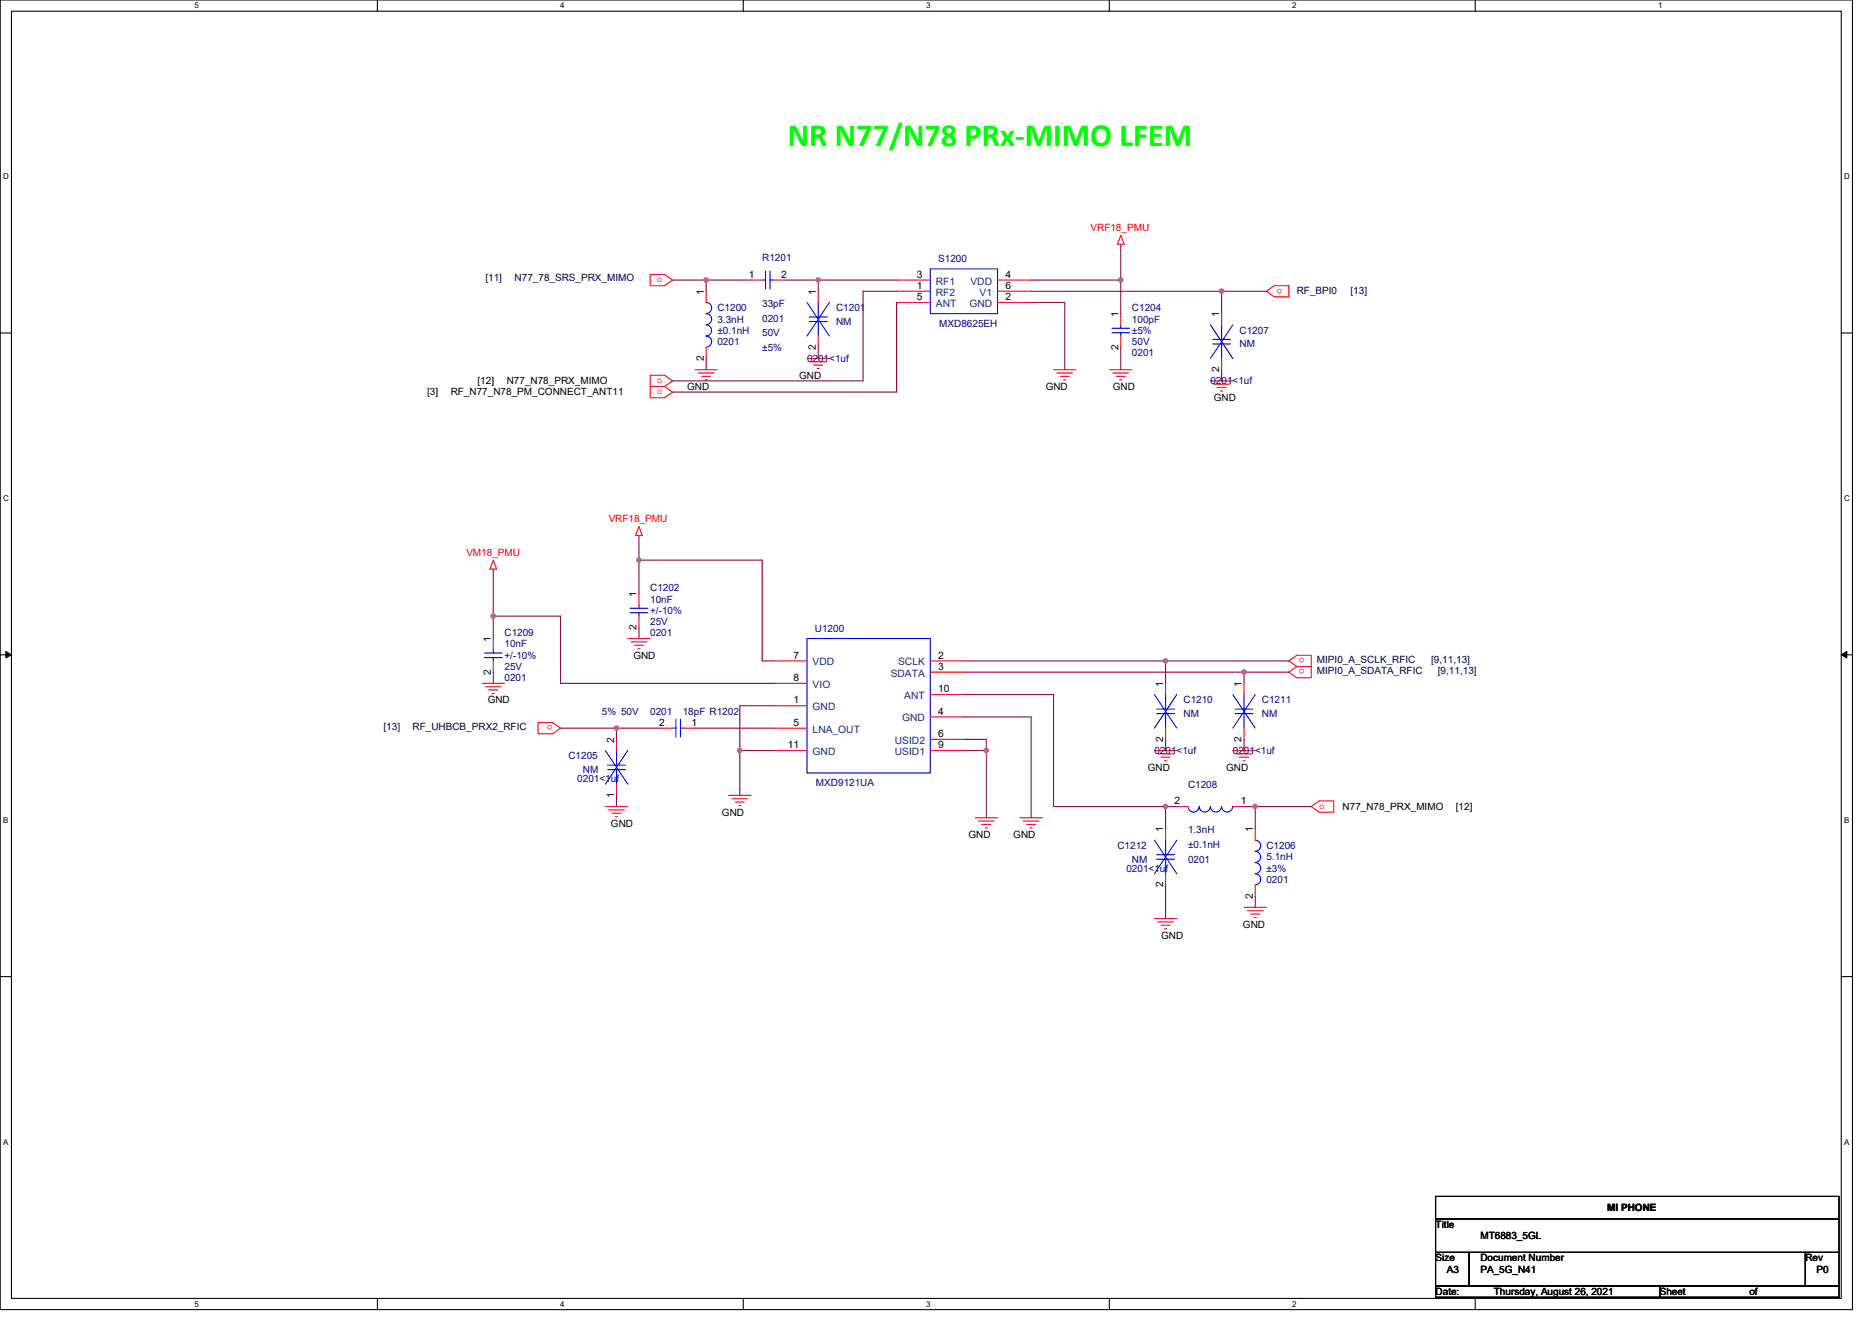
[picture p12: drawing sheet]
<svg xmlns="http://www.w3.org/2000/svg" width="297mm" height="210mm" viewBox="0 0 297 210" stroke-linecap="round" stroke-linejoin="round" font-family="sans-serif">
<path d="M0 0h293.9v207.9h-293.9zM1.8 1.8h290.4v204.3h-290.4z" fill="none" stroke="#000" stroke-width=".17"/>
<g fill="#fff">
<path d="M30.8 .2h.7v1.4h-.7z"/>
<path d="M30.8 206.3h.7v1.4h-.7z"/>
</g>
<path d="M59.9 0v1.8M59.9 206.1v1.8" fill="none" stroke="#000" stroke-width=".17"/>
<g fill="#fff">
<path d="M88.9 .2h.7v1.4h-.7z"/>
<path d="M88.9 206.3h.7v1.4h-.7z"/>
</g>
<path d="M117.9 0v1.8M117.9 206.1v1.8" fill="none" stroke="#000" stroke-width=".17"/>
<g fill="#fff">
<path d="M147 .2h.7v1.4h-.7z"/>
<path d="M147 206.3h.7v1.4h-.7z"/>
</g>
<path d="M176 0v1.8M176 206.1v1.8" fill="none" stroke="#000" stroke-width=".17"/>
<g fill="#fff">
<path d="M205 .2h.7v1.4h-.7z"/>
<path d="M205 206.3h.7v1.4h-.7z"/>
</g>
<path d="M234.1 0v1.8M234.1 206.1v1.8" fill="none" stroke="#000" stroke-width=".17"/>
<g fill="#fff">
<path d="M263.1 .2h.7v1.4h-.7z"/>
<path d="M.5 27.3h.9v1.4h-.9z"/>
<path d="M292.6 27.3h.9v1.4h-.9z"/>
<path d="M.5 78.4h.9v1.4h-.9z"/>
<path d="M292.6 78.4h.9v1.4h-.9z"/>
</g>
<path d="M0 52.9h1.8M292.2 52.9h1.7" fill="none" stroke="#000" stroke-width=".17"/>
<g fill="#fff">
<path d="M.5 129.5h.8v1.4h-.8z"/>
<path d="M292.6 129.5h.9v1.4h-.9z"/>
</g>
<path d="M0 103.9h1.8M292.2 103.9h1.7" fill="none" stroke="#000" stroke-width=".17"/>
<path d="M.9 103.4l.9 .5-.9 .5zM292.2 103.9l.8-.5v1z" fill="#000" stroke="#000" stroke-width=".16"/>
<g fill="#fff">
<path d="M.5 180.5h.8v1.4h-.8z"/>
<path d="M292.6 180.5h.9v1.4h-.9z"/>
</g>
<path d="M0 155h1.8M292.2 155h1.7M227.8 189.9h64v3.5h-64zM227.8 193.4h64v5.4h-64zM227.8 198.8h5.3v5.3h-5.3zM233.1 198.8h53.4v5.3h-53.4zM286.5 198.8h5.3v5.3h-5.3zM227.8 204.1h35.6v1.8h-35.6zM263.4 204.1h28.4v1.8h-28.4z" fill="none" stroke="#000" stroke-width=".17"/>
<g fill="none" stroke="#f00" stroke-width=".17">
<path d="M177.8 37.3l.6 1.5h-1.1zM177.8 38.8v.3M103.2 43.6h2.3l1.2 .8-1.2 .9h-2.3zM103.2 59.6h2.3l1.2 .9-1.2 .8h-2.3zM110.3 58.7h3.5M110.8 59.2h2.5M111.3 59.7h1.5M112.1 46.2v1.8M112.1 55.1v1.8M119.2 44.4h1.7M122.7 44.4h1.8M128.1 56.9h3.5"/>
<path d="M128.6 57.4h2.5M129.1 58h1.5M129.7 58.5h.3M129.8 46.2v1.8M129.8 53.3v1.8M142.3 46.2h5.3M142.3 44.4h5.3M142.3 48h5.3M158.3 48h5.3M158.3 44.4h5.3M158.3 46.2h5.3M167.2 58.7h3.5"/>
<path d="M167.7 59.2h2.5M168.2 59.7h1.5M176.1 58.7h3.5M176.6 59.2h2.5M177.1 59.7h1.5M177.8 49.8v1.8M177.8 53.3v1.8M193.8 49.8v1.8M193.8 56.9v1.8M201 46.2l1.2-.9h2.3v1.8h-2.3zM103.2 61.3h2.3l1.2 .9-1.2 .9h-2.3zM111.9 60.3h.3"/>
<path d="M168.8 60.3h.3M177.7 60.3h.3M192.1 60.5h3.5M192.6 61h2.5M193.1 61.5h1.5M193.7 62.1h.3M78.3 88.9l.5 1.4h-1.1zM78.3 90.3v.4M101.4 85v.3M101.4 94.2v1.8M101.4 97.8v1.8M101.4 83.6l.5 1.4h-1z"/>
<path d="M76.5 108.5h3.5M77 109h2.5M77.6 109.5h1.4M78.1 110.1h.3M78.3 101.3v1.8M78.3 104.9v1.8M85.4 114.7h2.3l1.2 .9-1.2 .9h-2.3zM97.8 117.3v1.8M99.6 101.3h3.6M100.1 101.9h2.5M100.7 102.4h1.4M101.2 103h.4"/>
<path d="M104.9 115.6h1.8M108.5 115.6h1.8M122.7 115.6h5.4M122.7 112h5.4M122.7 119.1h5.4M122.7 104.9h5.4M122.7 108.5h5.4M147.6 110.2h5.3M147.6 104.9h5.3M147.6 106.7h5.3M147.6 117.3h5.3M147.6 119.1h5.3"/>
<path d="M147.6 113.8h5.3M183.2 119.1h3.5M183.7 119.7h2.5M185 108.5v1.7M185 115.6v1.7M195.6 119.1h3.6M196.1 119.7h2.5M197.4 108.5v1.7M197.4 115.6v1.7M204.5 104.9l1.3-.9h2.3v1.8h-2.3zM204.5 106.7l1.3-.9h2.3v1.8h-2.3zM96.1 128h3.5"/>
<path d="M96.6 128.5h2.5M97.1 129.1h1.4M97.7 129.6h.3M97.8 124.5v1.7M115.6 126.2h3.6M116.1 126.8h2.5M116.7 127.3h1.4M117.2 127.8h.4M154.7 129.8h3.6M155.3 130.3h2.5M155.8 130.9h1.4M156.3 131.4h.4"/>
<path d="M161.8 129.8h3.6M162.4 130.3h2.5M162.9 130.9h1.4M163.4 131.4h.4M184.2 120.2h1.5M184.8 120.7h.3M185 131.6v1.7M185 138.7v1.8M186.7 128h1.8M195.6 128h1.8M196.7 120.2h1.4M197.2 120.7h.4"/>
<path d="M199.2 131.6v1.7M208.1 128l1.2-.9h2.3v1.8h-2.3zM183.2 145.8h3.5M183.7 146.3h2.5M184.2 146.9h1.5M184.8 147.4h.3M197.4 144h3.6M197.9 144.5h2.5M198.5 145.1h1.4M199 145.6h.3M199.2 140.5v1.7"/>
</g>
<g fill="none" stroke="#00f" stroke-width=".17">
<path d="M112 48a.88 .88 0 0 1 .9 .9 .88 .88 0 0 1-.9 .9M112 49.8a.88 .88 0 0 1 .9 .9 .88 .88 0 0 1-.9 .8M112 51.6a.88 .88 0 0 1 .9 .8 .88 .88 0 0 1-.9 .9M112 53.3a.88 .88 0 0 1 .9 .9 .88 .88 0 0 1-.9 .9M120.9 44.4h.6M121.5 43v2.9M122.2 43v2.9M122.2 44.4h.5M128.1 48l3.5 5.3M128.4 50.3h2.9M128.4 51h2.9M129.8 48v2.3"/>
<path d="M129.8 51v2.3M131.6 48l-3.5 5.3M147.6 42.7h10.7v7.1h-10.7zM176.4 52.1h2.9M176.4 52.8h2.9M177.8 51.6v.5M177.8 52.8v.5M192.1 51.6l3.5 5.3M192.4 53.9h2.9M192.4 54.6h2.9M193.8 51.6v2.3M193.8 54.6v2.3"/>
<path d="M195.6 51.6l-3.5 5.3M100 96.5h2.8M100 97.3h2.8M101.4 96v.5M101.4 97.3v.5M76.9 103.7h2.8M76.9 104.4h2.8M78.3 103.1v.6M78.3 104.4v.5M96.1 119.1l3.5 5.4M97.8 119.1v2.3M99.6 119.1l-3.5 5.4"/>
<path d="M106.7 115.6h.5M107.2 114.2v2.8M108 114.2v2.8M108 115.6h.5M128.1 101.3h19.5v21.4h-19.5zM183.2 110.2l3.5 5.4M183.5 112.5h2.9M183.5 113.3h2.9M185 110.2v2.3M185 113.3v2.3M186.7 110.2l-3.5 5.4M195.6 110.2l3.6 5.4"/>
<path d="M196 112.5h2.8M196 113.3h2.8M197.4 110.2v2.3M197.4 113.3v2.3M199.2 110.2l-3.6 5.4M96.4 122.2h2.8M96.4 121.4h2.8M97.8 122.2v2.3M183.2 133.3l3.5 5.4M183.5 135.7h2.9M183.5 136.4h2.9M185 133.4v2.3"/>
<path d="M185 136.4v2.3M186.7 133.3l-3.5 5.4M190.3 128a.88 .88 0 0 1-.9 .9 .88 .88 0 0 1-.9-.9M192 128a.88 .88 0 0 1-.8 .9 .88 .88 0 0 1-.9-.9M195.6 128a.88 .88 0 0 1-.9 .9 .88 .88 0 0 1-.9-.9 .89 .89 0 0 1-.8 .9 .89 .89 0 0 1-.9-.9M199.2 133.3a.88 .88 0 0 1 .8 .9 .88 .88 0 0 1-.8 .9 .89 .89 0 0 1 .8 .9 .89 .89 0 0 1-.8 .9 .89 .89 0 0 1 .8 .9 .89 .89 0 0 1-.8 .9 .89 .89 0 0 1 .8 .9 .89 .89 0 0 1-.8 .8"/>
</g>
<g fill="none" stroke="#800040" stroke-width=".17">
<path d="M177.8 39.1v10.7M106.7 44.4h5.4M112.1 44.4h7.1M112.1 44.4v1.8M112.1 56.9v1.8M124.5 44.4h5.3M129.8 44.4h12.5M129.8 55.1v1.8M129.8 44.4v1.8M142.3 48v14.2h-35.6M142.3 46.2h-5.4v14.3h-30.2M163.6 44.4h14.2"/>
<path d="M163.6 46.2h30.2M163.6 48h5.3v10.7M177.8 55.1v3.6M193.8 46.2h7.2M193.8 58.7v1.8M193.8 46.2v3.6M78.3 97.8h10.6v10.7h33.8M78.3 90.7v7.1M78.3 97.8v3.5M101.4 85.3v3.6M101.4 88.9h19.5v16h1.8M101.4 88.9v5.3"/>
<path d="M101.4 99.6v1.7M78.3 106.7v1.8M88.9 115.6h8.9v1.7M97.8 115.6h7.1M110.3 115.6h12.4M117.4 119.1h5.3M117.4 119.1v7.1M122.7 112h-5.3v7.1M152.9 113.8h10.7v16M152.9 104.9h32.1M152.9 110.2h14.3v17.8h17.8M152.9 117.3h3.6v1.8"/>
<path d="M152.9 119.1h3.6M152.9 106.7h44.5M156.5 119.1v10.7M185 104.9v3.6M185 117.3v1.8M185 104.9h19.5M197.4 106.7h7.1M197.4 117.3v1.8M197.4 106.7v1.8M97.8 126.2v1.8M185 128h1.7M185 128v3.6"/>
<path d="M197.4 128h1.8M199.2 128v3.6M199.2 128h8.9M185 140.5v5.3M199.2 142.2v1.8"/>
</g>
<g fill="#f0f" stroke="#f0f" stroke-width=".17">
<circle cx="97.8" cy="115.6" r=".35"/>
<circle cx="184.9" cy="104.9" r=".35"/>
<circle cx="197.4" cy="106.7" r=".35"/>
<circle cx="78.3" cy="97.8" r=".35"/>
<circle cx="156.5" cy="119.1" r=".35"/>
<circle cx="117.4" cy="119.1" r=".35"/>
<circle cx="184.9" cy="128" r=".35"/>
<circle cx="177.8" cy="44.4" r=".35"/>
<circle cx="193.8" cy="46.2" r=".35"/>
<circle cx="101.4" cy="88.9" r=".35"/>
<circle cx="199.2" cy="128" r=".35"/>
<circle cx="112" cy="44.4" r=".35"/>
<circle cx="129.8" cy="44.4" r=".35"/>
</g>
<text font-size="5.1" fill="#0f0" x="125" y="23.2">NR N77/N78 PRx‐MIMO LFEM</text>
<g font-size="1.6" fill="#000080">
<text x="120.9" y="41.4">R1201</text>
<text x="148.9" y="41.6">S1200</text>
<text x="113.8" y="49.4">C1200</text>
<text x="113.8" y="51.2">3.3nH</text>
<text x="113.8" y="53">±0.1nH</text>
<text x="120.9" y="48.7">33pF</text>
<text x="120.9" y="51">0201</text>
<text x="120.9" y="53.3">50V</text>
<text x="132.7" y="49.4">C1201</text>
<text x="132.7" y="51.6">NM</text>
<text x="149" y="51.9">MXD8625EH</text>
<text x="179.6" y="49.4">C1204</text>
<text x="179.6" y="51.2">100pF</text>
<text x="179.6" y="53">±5%</text>
<text x="196.7" y="53">C1207</text>
<text x="113.8" y="54.8">0201</text>
<text x="120.9" y="55.6">±5%</text>
<text x="128.1" y="57.4">0201&lt;1uf</text>
<text x="179.6" y="56.5">0201</text>
<text x="179.6" y="54.8">50V</text>
<text x="196.7" y="55.1">NM</text>
<text x="192.1" y="61">0201&lt;1uf</text>
<text x="103.2" y="93.9">C1202</text>
<text x="103.2" y="95.7">10nF</text>
<text x="80" y="101">C1209</text>
<text x="103.2" y="101">0201</text>
<text x="103.2" y="99.2">25V</text>
<text x="103.2" y="97.4">+/-10%</text>
<text x="129.3" y="100.3">U1200</text>
<text x="80" y="102.8">10nF</text>
<text x="80" y="106.3">25V</text>
<text x="80" y="104.5">+/-10%</text>
<text x="80" y="108.1">0201</text>
<text x="95.5" y="113.4">5% 50V</text>
<text x="103.2" y="113.4">0201</text>
<text x="108.3" y="113.4">18pF R1202</text>
<text x="187.8" y="111.7">C1210</text>
<text x="187.8" y="113.8">NM</text>
<text x="200.2" y="111.7">C1211</text>
<text x="200.2" y="113.8">NM</text>
<text x="183.2" y="119.7">0201&lt;1uf</text>
<text x="195.6" y="119.7">0201&lt;1uf</text>
<text x="90.2" y="120.5">C1205</text>
<text x="91.6" y="124.1">0201&lt;1uf</text>
<text x="92.5" y="122.7">NM</text>
<text x="129.5" y="124.8">MXD9121UA</text>
<text x="188.5" y="125">C1208</text>
<text x="177.3" y="134.8">C1212</text>
<text x="179.6" y="136.9">NM</text>
<text x="188.5" y="132.3">1.3nH</text>
<text x="188.5" y="134.6">±0.1nH</text>
<text x="188.5" y="136.9">0201</text>
<text x="201" y="134.8">C1206</text>
<text x="201" y="136.5">5.1nH</text>
<text x="178.7" y="138.3">0201&lt;1uf</text>
<text x="201" y="138.3">±3%</text>
<text x="201" y="140.1">0201</text>
</g>
<g font-size="1.6" fill="#f00">
<text x="173" y="36.6">VRF18_PMU</text>
<text x="104.2" y="44.8">o</text>
<text x="203.5" y="45.8" transform="rotate(180 203.5 45.8)">o</text>
<text x="104.2" y="60.8">o</text>
<text x="104.2" y="62.6">o</text>
<text x="96.6" y="82.8">VRF18_PMU</text>
<text x="74" y="88.2">VM18_PMU</text>
<text x="207" y="104.5" transform="rotate(180 207 104.5)">o</text>
<text x="207" y="106.3" transform="rotate(180 207 106.3)">o</text>
<text x="87.7" y="115.1" transform="rotate(180 87.7 115.1)">o</text>
<text x="209.3" y="128.4">o</text>
</g>
<g font-size="1.6" fill="#000040">
<text x="77" y="44.6">[11]</text>
<text x="81.7" y="44.6">N77_78_SRS_PRX_MIMO</text>
<text x="205.8" y="46.6">RF_BPI0</text>
<text x="214.3" y="46.6">[13]</text>
<text x="209" y="105.3">MIPI0_A_SCLK_RFIC</text>
<text x="209" y="107">MIPI0_A_SDATA_RFIC</text>
<text x="227.1" y="105.3">[9,11,13]</text>
<text x="228.2" y="107">[9,11,13]</text>
<text x="60.9" y="115.9">[13]</text>
<text x="65.5" y="115.9">RF_UHBCB_PRX2_RFIC</text>
</g>
<g font-size="1.6">
<text x="111.7" y="46.8" transform="rotate(-90 111.7 46.8)">1</text>
<text x="118.8" y="44.1">1</text>
<text x="124" y="44.1">2</text>
<text x="129.5" y="46.8" transform="rotate(-90 129.5 46.8)">1</text>
<text x="145.5" y="45.8">1</text>
<text x="145.5" y="44.1">3</text>
<text x="145.5" y="47.6">5</text>
<text x="159.5" y="44.1">4</text>
<text x="159.5" y="47.6">2</text>
<text x="159.5" y="45.8">6</text>
<text x="177.5" y="50.3" transform="rotate(-90 177.5 50.3)">1</text>
<text x="193.5" y="50.3" transform="rotate(-90 193.5 50.3)">1</text>
<text x="111.7" y="57.3" transform="rotate(-90 111.7 57.3)">2</text>
<text x="129.5" y="55.5" transform="rotate(-90 129.5 55.5)">2</text>
<text x="177.5" y="55.5" transform="rotate(-90 177.5 55.5)">2</text>
<text x="193.5" y="59.1" transform="rotate(-90 193.5 59.1)">2</text>
<text x="67.8" y="62.8">[3]</text>
<text x="71.5" y="62.8">RF_N77_N78_PM_CONNECT_ANT11</text>
<text x="75.8" y="61">[12]</text>
<text x="80.4" y="61">N77_N78_PRX_MIMO</text>
<text x="109" y="61.9">GND</text>
<text x="126.8" y="60.1">GND</text>
<text x="165.9" y="61.9">GND</text>
<text x="176.6" y="61.9">GND</text>
<text x="192.6" y="63.6">GND</text>
<text x="101" y="94.8" transform="rotate(-90 101 94.8)">1</text>
<text x="77.9" y="101.9" transform="rotate(-90 77.9 101.9)">1</text>
<text x="101" y="99.9" transform="rotate(-90 101 99.9)">2</text>
<text x="77.9" y="107.1" transform="rotate(-90 77.9 107.1)">2</text>
<text x="100.5" y="104.5">GND</text>
<text x="125.9" y="104.5">7</text>
<text x="148.9" y="104.5">2</text>
<text x="148.9" y="106.3">3</text>
<text x="77.4" y="111.7">GND</text>
<text x="125.9" y="111.6">1</text>
<text x="125.9" y="108.1">8</text>
<text x="148.9" y="109.9">10</text>
<text x="148.9" y="113.4">4</text>
<text x="184.6" y="109" transform="rotate(-90 184.6 109)">1</text>
<text x="197" y="109" transform="rotate(-90 197 109)">1</text>
<text x="97.4" y="117.9" transform="rotate(-90 97.4 117.9)">2</text>
<text x="104.6" y="115.2">2</text>
<text x="109.7" y="115.2">1</text>
<text x="125" y="118.7">11</text>
<text x="125.9" y="115.2">5</text>
<text x="148.9" y="117">6</text>
<text x="148.9" y="118.7">9</text>
<text x="184.6" y="117.7" transform="rotate(-90 184.6 117.7)">2</text>
<text x="197" y="117.7" transform="rotate(-90 197 117.7)">2</text>
<text x="182.1" y="122.3">GND</text>
<text x="194.6" y="122.3">GND</text>
<text x="96.9" y="131.2">GND</text>
<text x="97.4" y="126.6" transform="rotate(-90 97.4 126.6)">1</text>
<text x="114.6" y="129.4">GND</text>
<text x="186.4" y="127.6">2</text>
<text x="196.9" y="127.6">1</text>
<text x="213" y="128.5">N77_N78_PRX_MIMO</text>
<text x="231" y="128.5">[12]</text>
<text x="153.7" y="133">GND</text>
<text x="160.8" y="133">GND</text>
<text x="184.6" y="132.1" transform="rotate(-90 184.6 132.1)">1</text>
<text x="198.8" y="132.1" transform="rotate(-90 198.8 132.1)">1</text>
<text x="184.6" y="140.8" transform="rotate(-90 184.6 140.8)">2</text>
<text x="198.8" y="142.6" transform="rotate(-90 198.8 142.6)">2</text>
<text x="184.2" y="149">GND</text>
<text x="197.2" y="147.2">GND</text>
<text x="227.8" y="194.9">Title</text>
<text x="234.9" y="196.6">MT6883_5GL</text>
<text x="255" y="192.3">MI PHONE</text>
<text x="227.8" y="200.2">Size</text>
<text x="229.6" y="202">A3</text>
<text x="234.9" y="200.2">Document Number</text>
<text x="234.9" y="202">PA_5G_N41</text>
<text x="286.5" y="200.2">Rev</text>
<text x="288.2" y="202">P0</text>
<text x="227.8" y="205.5">Date:</text>
<text x="237" y="205.5">Thursday, August 26, 2021</text>
<text x="263.4" y="205.5">Sheet</text>
<text x="277.6" y="205.5">of</text>
</g>
<g font-size="1.6" fill="#004080">
<text x="148.5" y="46.9">RF2</text>
<text x="148.5" y="45.2">RF1</text>
<text x="154" y="45.2">VDD</text>
<text x="155.4" y="46.9">V1</text>
<text x="148.5" y="48.7">ANT</text>
<text x="153.8" y="48.7">GND</text>
<text x="128.9" y="105.6">VDD</text>
<text x="141.3" y="107.4">SDATA</text>
<text x="142.5" y="105.6">SCLK</text>
<text x="128.9" y="112.7">GND</text>
<text x="128.9" y="109.2">VIO</text>
<text x="143.5" y="111">ANT</text>
<text x="128.9" y="116.3">LNA_OUT</text>
<text x="128.9" y="119.8">GND</text>
<text x="142" y="118.1">USID2</text>
<text x="142" y="119.8">USID1</text>
<text x="143.1" y="114.5">GND</text>
</g>
<g font-size="1.3">
<text x="30.8" y="1.3">5</text>
<text x="88.9" y="1.3">4</text>
<text x="147" y="1.3">3</text>
<text x="205" y="1.3">2</text>
<text x="263.1" y="1.3">1</text>
<text x=".5" y="28.4">D</text>
<text x="292.6" y="28.4">D</text>
<text x=".5" y="79.5">C</text>
<text x="292.6" y="79.5">C</text>
<text x=".5" y="130.6">B</text>
<text x="292.6" y="130.6">B</text>
<text x=".5" y="181.7">A</text>
<text x="292.6" y="181.7">A</text>
<text x="30.8" y="207.4">5</text>
<text x="88.9" y="207.4">4</text>
<text x="147" y="207.4">3</text>
<text x="205" y="207.4">2</text>
</g>
</svg>
